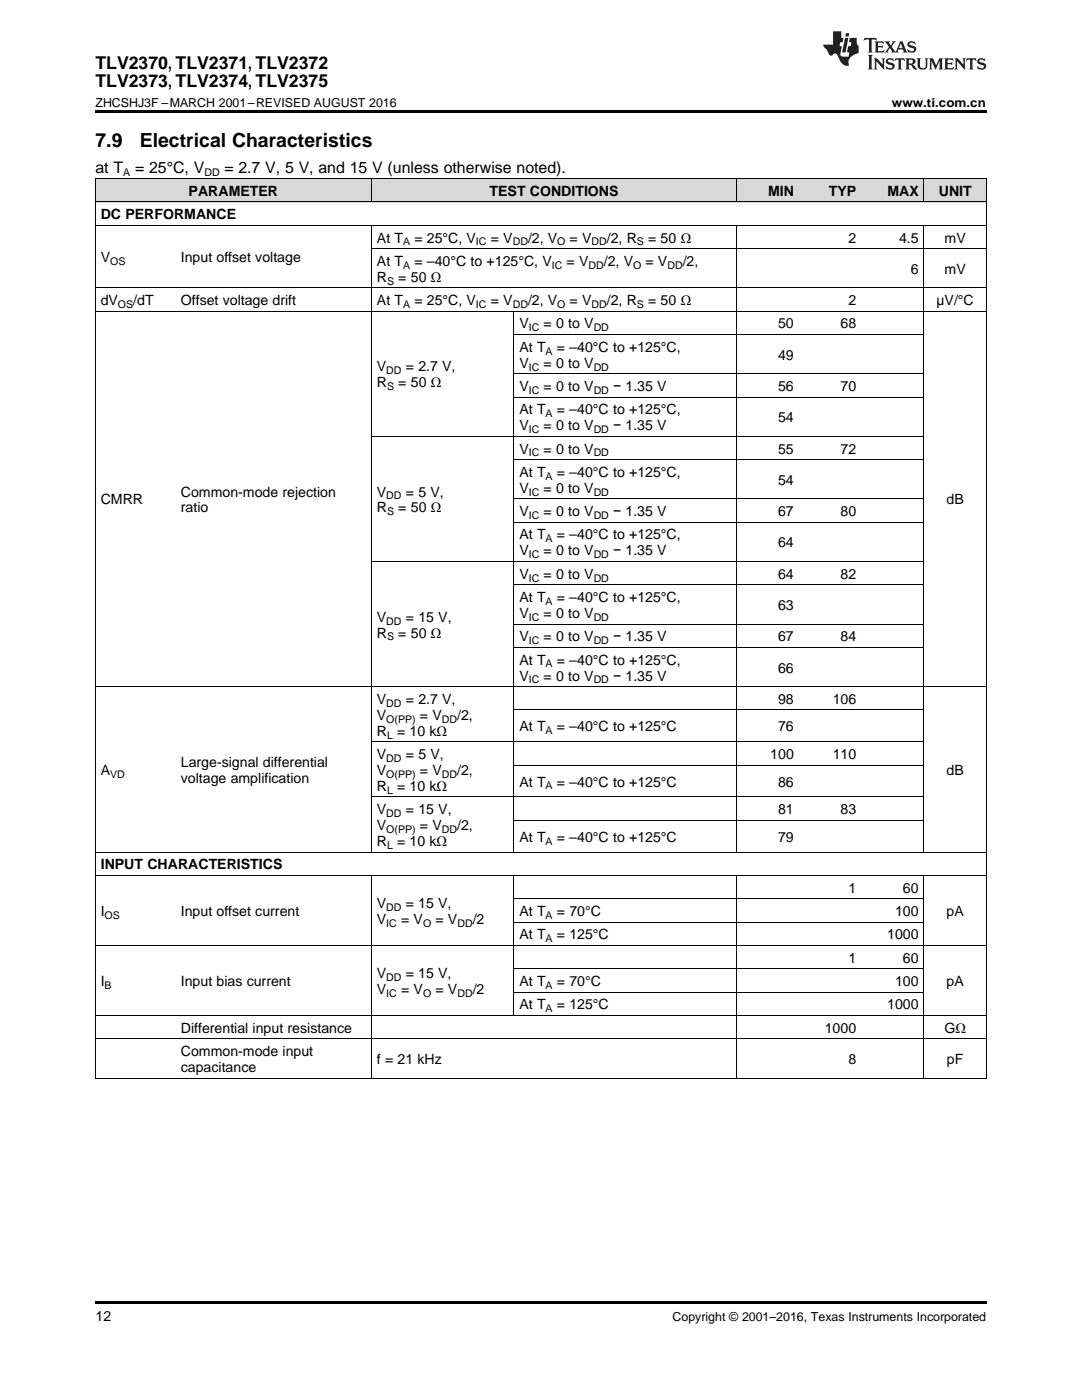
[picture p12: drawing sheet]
<svg xmlns="http://www.w3.org/2000/svg" width="216mm" height="279mm" viewBox="0 0 216 279" stroke-linecap="round" stroke-linejoin="round" font-family="sans-serif">
<g fill="#d8d8d8">
<path d="M19 35.7h16v4.7h-16z"/>
<path d="M35 35.7h39.2v4.7h-39.2z"/>
<path d="M74.2 35.7h28.4v4.7h-28.4z"/>
<path d="M102.6 35.7h44.4v4.7h-44.4z"/>
<path d="M147 35.7h12.5v4.7h-12.5z"/>
<path d="M159.5 35.7h12.4v4.7h-12.4z"/>
<path d="M171.9 35.7h12.5v4.7h-12.5z"/>
<path d="M184.4 35.7h12.4v4.7h-12.4z"/>
</g>
<path d="M19 22h177.8v.5h-177.8zM19 259.7h177.8v.5h-177.8z" fill="#000"/>
<g fill="none" stroke="#000" stroke-width=".2">
<path d="M19 35.6l177.8 .1v179.5M19.1 35.7v179.5M74.1 35.7v4.7M147 35.7v4.7M184.3 35.7v4.7M19 57.4h177.8M19 45h177.8M19 40.3h177.8M74.1 45v125.1M74.2 49.6h122.6M147 45v125.1M184.3 45v125.1"/>
<path d="M19 62.1h177.8M102.5 62.1v108M102.6 79.3h81.8M102.6 74.6h81.8M102.6 66.8h81.8M74.2 87.1h110.2M102.6 99.6h81.8M102.6 91.7h81.8M74.2 112.1h110.2M102.6 116.7h81.8M102.6 104.2h81.8M19 137h177.8"/>
<path d="M102.6 129.2h81.8M102.6 124.5h81.8M74.2 159h110.2M74.2 148h110.2M102.6 152.7h81.8M102.6 141.7h81.8M19 174.7h177.8M19 170.1h177.8M74.1 174.7v40.5M102.5 174.7v28M102.6 179.4h81.8M102.6 163.7h81.8"/>
<path d="M147 174.7v40.5M184.3 174.7v40.5M19 188.7h177.8M102.6 198h81.8M102.6 193.3h81.8M102.6 184h81.8M19 215.1h177.8M19 207.3h177.8M19 202.7h177.8"/>
</g>
<g fill="#231f20">
<path d="M172.5 7.6l-.1 .5 .4-.2h.6v.1v2.1l-.2 .4h.9l-.2-.4v-2.1l.1-.1h.5l.5 .2-.2-.5zM174.5 8.3l.2 .3v1.5l-.2 .4h1.8l.2-.6a1.04 1.04 0 0 1-1.3 .2v-.7h.6l.3 .2v-.6l-.3 .2h-.6v-.6l.8-.1 .4 .3-.2-.5zM176.5 8.3l.9 1.1-.9 1.1h.8l-.2-.2 .4-.7 .5 .7-.2 .2h1.5l-.2-.2 .2-.4h.9l.1 .4-.2 .2h1l-.3-.3-.7-1.9h-.5l-.9 2-.8-1 .9-1h-.8l.1 .3-.4 .5-.3-.6 .1-.2zM179.7 8.6l.4 1h-.7zM181.3 8.4a.63 .63 0 0 0-.2 .7 .63 .63 0 0 0 .6 .4l.6 .2 .1 .2a.75 .75 0 0 1-.7 .4 .75 .75 0 0 1-.6-.5l.1 .7 .1-.1a1.11 1.11 0 0 0 1.5-.6 1.13 1.13 0 0 0-1.2-.8l-.1-.4a1.04 1.04 0 0 1 1.2 .2l-.2-.5-.2 .1-.4-.2zM173.2 10.9l.2 .4v2.2l-.2 .4h1l-.3-.4v-2.2l.3-.4zM174.3 11.6l.3 .4v1.5l-.3 .4h.8l-.2-.4v-1.3l1.5 1.7v-1.9l.2-.4h-.7l.2 .4v.9l-1.1-1.3zM177 11.8a.62 .62 0 0 0-.2 .7 .62 .62 0 0 0 .6 .4l.6 .1 .1 .3a.76 .76 0 0 1-.7 .3 .76 .76 0 0 1-.7-.4l.2 .7 .1-.1a1.11 1.11 0 0 0 1.5-.6 1.13 1.13 0 0 0-1.2-.8l-.1-.4a1.04 1.04 0 0 1 1.2 .2l-.2-.6-.2 .1-.5-.1zM178.7 11.6l-.2 .6a.61 .61 0 0 1 .8-.3v1.6l-.2 .4h.9l-.2-.4v-1.6a.63 .63 0 0 1 .7 .3l-.1-.6zM180.6 11.6l.3 .4v1.5l-.3 .4h1l-.2-.2-.1-.8 .6 .2a.76 .76 0 0 0 1.2 .7l-1-1a.58 .58 0 0 0 .6-.5 .58 .58 0 0 0-.5-.6zM181.4 11.9h.1a.45 .45 0 0 1 .5 .1 .45 .45 0 0 1 .1 .5l-.8 .2zM182.9 11.6l.2 .2a2.17 2.17 0 0 0 .3 1.9 .99 .99 0 0 0 1.6-.6v-1.1l.2-.4h-.7l.2 .2a1.92 1.92 0 0 1-.2 1.8 .6 .6 0 0 1-.9-.5v-1.1l.2-.4zM185.4 11.6l.2 .4v1.5l-.2 .4h.7l-.2-.4v-1.4l.8 1.8 .8-1.8v1.4l-.2 .4h.9l-.2-.4v-1.5l.2-.4h-.8l-.6 1.5-.6-1.5zM188.4 11.6l.2 .4v1.5l-.2 .4h1.8l.1-.6a1.04 1.04 0 0 1-1.2 .1v-.6h.5l.4 .2v-.6l-.4 .2h-.5v-.7h.8l.3 .3-.1-.6zM190.5 11.6l.2 .4v1.5l-.2 .4h.7l-.2-.4v-1.3l1.5 1.7v-1.9l.2-.4h-.7l.2 .4v.9l-1.1-1.3zM192.9 11.6l-.1 .6a.61 .61 0 0 1 .7-.3l.1 1.6-.3 .4h1l-.3-.4 .1-1.6a.63 .63 0 0 1 .7 .3l-.1-.6zM195.2 11.8a.62 .62 0 0 0-.2 .7 .62 .62 0 0 0 .6 .4l.6 .1 .1 .3a.76 .76 0 0 1-.7 .3 .76 .76 0 0 1-.6-.4l.1 .7 .1-.1a1.11 1.11 0 0 0 1.6-.6 1.13 1.13 0 0 0-1.3-.8l-.1-.4a1.04 1.04 0 0 1 1.2 .2l-.1-.6-.2 .1-.5-.1z"/>
<path d="M166.2 6.3v2.6h-1.9v.4l.8 .9a.91 .91 0 0 0 1 .8 .56 .56 0 0 1 .5-.3 .56 .56 0 0 1 .5 .3l.4 .8a1.53 1.53 0 0 0 1.9 1.2 1.54 1.54 0 0 1 1-2.1l.9-.3v-1.4a1.52 1.52 0 0 1-.4-1.6h-1.3l-.2 .8h.5l-.2 .8h-.5l-.1 1v.2l.4 .1-.2 .8a1.93 1.93 0 0 1-1.6-.3l.3-1.8h-.5l.2-.8h.4l.2-.8h-.4v-1.3zM168.6 7.6l-.6 2.9h.7l.6-2.9zM168.8 6.6l-.1 .7h.6l.2-.7z"/>
</g>
<g font-size="3.9">
<text x="19" y="29.3">7.9</text>
<text x="27.9" y="29.3">Electrical Characteristics</text>
</g>
<g font-size="3.5">
<text x="19" y="13.8">TLV2370, TLV2371, TLV2372</text>
<text x="19" y="17.3">TLV2373, TLV2374, TLV2375</text>
</g>
<g font-size="3.2">
<text x="19" y="34.4">at T</text>
<text x="27" y="34.4">= 25°C, V</text>
<text x="44.8" y="34.4">= 2.7 V, 5 V, and 15 V (unless otherwise noted).</text>
</g>
<g font-size="2.8">
<text x="37.6" y="39.1">PARAMETER</text>
<text x="97.7" y="39.1">TEST CONDITIONS</text>
<text x="153.2" y="39.1">MIN</text>
<text x="165.4" y="39.1">TYP</text>
<text x="177.1" y="39.1">MAX</text>
<text x="187.3" y="39.1">UNIT</text>
<text x="20.1" y="43.7">DC PERFORMANCE</text>
<text x="20.1" y="52.3">V</text>
<text x="36.1" y="52.3">Input offset voltage</text>
<text x="75.2" y="48.4">At T</text>
<text x="75.2" y="53.1">At T</text>
<text x="82.7" y="48.4">= 25°C, V</text>
<text x="82.7" y="53.1">= –40°C to +125°C, V</text>
<text x="97.9" y="48.4">= V</text>
<text x="105.4" y="48.4">/2, V</text>
<text x="113.1" y="53.1">= V</text>
<text x="113.7" y="48.4">= V</text>
<text x="120.5" y="53.1">/2, V</text>
<text x="121.1" y="48.4">/2, R</text>
<text x="128.8" y="53.1">= V</text>
<text x="129.3" y="48.4">= 50 Ω</text>
<text x="136.2" y="53.1">/2,</text>
<text x="169.3" y="48.4">2</text>
<text x="179.4" y="48.4">4.5</text>
<text x="188.5" y="48.4">mV</text>
<text x="75.2" y="56.2">R</text>
<text x="79.5" y="56.2">= 50 Ω</text>
<text x="181.8" y="54.6">6</text>
<text x="188.5" y="54.6">mV</text>
<text x="20.1" y="60.9">dV</text>
<text x="26.6" y="60.9">/dT</text>
<text x="36.1" y="60.9">Offset voltage drift</text>
<text x="75.2" y="60.9">At T</text>
<text x="82.7" y="60.9">= 25°C, V</text>
<text x="97.9" y="60.9">= V</text>
<text x="103.6" y="65.5">V</text>
<text x="105.4" y="60.9">/2, V</text>
<text x="108.5" y="65.5">= 0 to V</text>
<text x="113.7" y="60.9">= V</text>
<text x="121.1" y="60.9">/2, R</text>
<text x="129.3" y="60.9">= 50 Ω</text>
<text x="155.3" y="65.5">50</text>
<text x="167.7" y="65.5">68</text>
<text x="169.3" y="60.9">2</text>
<text x="186.9" y="60.9">µV/°C</text>
<text x="103.6" y="70.2">At T</text>
<text x="111.1" y="70.2">= –40°C to +125°C,</text>
<text x="155.3" y="71.8">49</text>
<text x="75.2" y="74.1">V</text>
<text x="75.2" y="77.3">R</text>
<text x="79.5" y="77.3">= 50 Ω</text>
<text x="81" y="74.1">= 2.7 V,</text>
<text x="103.6" y="73.4">V</text>
<text x="108.5" y="73.4">= 0 to V</text>
<text x="103.6" y="78">V</text>
<text x="103.6" y="82.7">At T</text>
<text x="108.5" y="78">= 0 to V</text>
<text x="111.1" y="82.7">= –40°C to +125°C,</text>
<text x="122.3" y="78">− 1.35 V</text>
<text x="155.3" y="78">56</text>
<text x="167.7" y="78">70</text>
<text x="103.6" y="85.9">V</text>
<text x="108.5" y="85.9">= 0 to V</text>
<text x="122.3" y="85.9">− 1.35 V</text>
<text x="155.3" y="84.3">54</text>
<text x="103.6" y="90.5">V</text>
<text x="103.6" y="95.2">At T</text>
<text x="108.5" y="90.5">= 0 to V</text>
<text x="111.1" y="95.2">= –40°C to +125°C,</text>
<text x="155.3" y="90.5">55</text>
<text x="167.7" y="90.5">72</text>
<text x="20.1" y="100.7">CMRR</text>
<text x="36.1" y="99.1">Common-mode rejection</text>
<text x="75.2" y="99.1">V</text>
<text x="81" y="99.1">= 5 V,</text>
<text x="103.6" y="98.4">V</text>
<text x="108.5" y="98.4">= 0 to V</text>
<text x="155.3" y="96.8">54</text>
<text x="188.9" y="100.7">dB</text>
<text x="36.1" y="102.3">ratio</text>
<text x="75.2" y="102.3">R</text>
<text x="79.5" y="102.3">= 50 Ω</text>
<text x="103.6" y="103">V</text>
<text x="103.6" y="107.7">At T</text>
<text x="108.5" y="103">= 0 to V</text>
<text x="111.1" y="107.7">= –40°C to +125°C,</text>
<text x="122.3" y="103">− 1.35 V</text>
<text x="155.3" y="103">67</text>
<text x="167.7" y="103">80</text>
<text x="103.6" y="110.8">V</text>
<text x="108.5" y="110.8">= 0 to V</text>
<text x="122.3" y="110.8">− 1.35 V</text>
<text x="155.3" y="109.3">64</text>
<text x="103.6" y="115.5">V</text>
<text x="108.5" y="115.5">= 0 to V</text>
<text x="155.3" y="115.5">64</text>
<text x="167.7" y="115.5">82</text>
<text x="75.2" y="124.1">V</text>
<text x="81" y="124.1">= 15 V,</text>
<text x="103.6" y="120.2">At T</text>
<text x="103.6" y="123.3">V</text>
<text x="108.5" y="123.3">= 0 to V</text>
<text x="111.1" y="120.2">= –40°C to +125°C,</text>
<text x="155.3" y="121.7">63</text>
<text x="75.2" y="127.2">R</text>
<text x="79.5" y="127.2">= 50 Ω</text>
<text x="103.6" y="128">V</text>
<text x="108.5" y="128">= 0 to V</text>
<text x="122.3" y="128">− 1.35 V</text>
<text x="155.3" y="128">67</text>
<text x="167.7" y="128">84</text>
<text x="103.6" y="132.6">At T</text>
<text x="103.6" y="135.8">V</text>
<text x="108.5" y="135.8">= 0 to V</text>
<text x="111.1" y="132.6">= –40°C to +125°C,</text>
<text x="122.3" y="135.8">− 1.35 V</text>
<text x="155.3" y="134.2">66</text>
<text x="75.2" y="140.5">V</text>
<text x="75.2" y="143.7">V</text>
<text x="81" y="140.5">= 2.7 V,</text>
<text x="83.8" y="143.7">= V</text>
<text x="91.2" y="143.7">/2,</text>
<text x="155.3" y="140.5">98</text>
<text x="166.2" y="140.5">106</text>
<text x="75.2" y="146.8">R</text>
<text x="79.2" y="146.8">= 10 kΩ</text>
<text x="103.6" y="146">At T</text>
<text x="111.1" y="146">= –40°C to +125°C</text>
<text x="155.3" y="146">76</text>
<text x="20.1" y="154.7">A</text>
<text x="36.1" y="153.1">Large-signal differential</text>
<text x="75.2" y="151.5">V</text>
<text x="75.2" y="154.7">V</text>
<text x="81" y="151.5">= 5 V,</text>
<text x="83.8" y="154.7">= V</text>
<text x="91.2" y="154.7">/2,</text>
<text x="153.7" y="151.5">100</text>
<text x="166.2" y="151.5">110</text>
<text x="188.9" y="154.7">dB</text>
<text x="36.1" y="156.2">voltage amplification</text>
<text x="75.2" y="157.8">R</text>
<text x="79.2" y="157.8">= 10 kΩ</text>
<text x="103.6" y="157">At T</text>
<text x="111.1" y="157">= –40°C to +125°C</text>
<text x="155.3" y="157">86</text>
<text x="75.2" y="162.5">V</text>
<text x="75.2" y="165.7">V</text>
<text x="81" y="162.5">= 15 V,</text>
<text x="83.8" y="165.7">= V</text>
<text x="91.2" y="165.7">/2,</text>
<text x="103.6" y="168">At T</text>
<text x="111.1" y="168">= –40°C to +125°C</text>
<text x="155.3" y="162.5">81</text>
<text x="155.3" y="168">79</text>
<text x="167.7" y="162.5">83</text>
<text x="20.1" y="173.5">INPUT CHARACTERISTICS</text>
<text x="75.2" y="168.8">R</text>
<text x="79.2" y="168.8">= 10 kΩ</text>
<text x="169.3" y="178.2">1</text>
<text x="180.2" y="178.2">60</text>
<text x="20.1" y="182.8">I</text>
<text x="36.1" y="182.8">Input offset current</text>
<text x="75.2" y="181.2">V</text>
<text x="75.2" y="184.4">V</text>
<text x="80" y="184.4">= V</text>
<text x="81" y="181.2">= 15 V,</text>
<text x="86.9" y="184.4">= V</text>
<text x="94.3" y="184.4">/2</text>
<text x="103.6" y="182.8">At T</text>
<text x="111.1" y="182.8">= 70°C</text>
<text x="178.6" y="182.8">100</text>
<text x="188.9" y="182.8">pA</text>
<text x="103.6" y="187.5">At T</text>
<text x="111.1" y="187.5">= 125°C</text>
<text x="177" y="187.5">1000</text>
<text x="20.1" y="196.8">I</text>
<text x="36.1" y="196.8">Input bias current</text>
<text x="75.2" y="195.2">V</text>
<text x="81" y="195.2">= 15 V,</text>
<text x="103.6" y="196.8">At T</text>
<text x="111.1" y="196.8">= 70°C</text>
<text x="169.3" y="192.1">1</text>
<text x="178.6" y="196.8">100</text>
<text x="180.2" y="192.1">60</text>
<text x="188.9" y="196.8">pA</text>
<text x="75.2" y="198.4">V</text>
<text x="80" y="198.4">= V</text>
<text x="86.9" y="198.4">= V</text>
<text x="94.3" y="198.4">/2</text>
<text x="103.6" y="201.4">At T</text>
<text x="111.1" y="201.4">= 125°C</text>
<text x="177" y="201.4">1000</text>
<text x="36.1" y="206.1">Differential input resistance</text>
<text x="164.6" y="206.1">1000</text>
<text x="188.5" y="206.1">GΩ</text>
<text x="36.1" y="210.7">Common-mode input</text>
<text x="36.1" y="213.9">capacitance</text>
<text x="75.2" y="212.3">f = 21 kHz</text>
<text x="169.3" y="212.3">8</text>
<text x="188.9" y="212.3">pF</text>
<text x="19" y="263.6">12</text>
</g>
<g font-size="2.5">
<text x="19" y="21.4">ZHCSHJ3F –MARCH 2001–REVISED AUGUST 2016</text>
<text x="178" y="21.4">www.ti.com.cn</text>
<text x="134.2" y="263.6">Copyright © 2001–2016, Texas Instruments Incorporated</text>
</g>
<g font-size="2.1">
<text x="24.6" y="35.1">A</text>
<text x="40.8" y="35.1">DD</text>
<text x="22" y="52.9">OS</text>
<text x="80.4" y="49">A</text>
<text x="80.4" y="53.6">A</text>
<text x="95" y="49">IC</text>
<text x="102.3" y="49">DD</text>
<text x="110.1" y="53.6">IC</text>
<text x="111.2" y="49">O</text>
<text x="117.4" y="53.6">DD</text>
<text x="118" y="49">DD</text>
<text x="126.3" y="53.6">O</text>
<text x="127.1" y="49">S</text>
<text x="133.2" y="53.6">DD</text>
<text x="77.2" y="56.8">S</text>
<text x="23.5" y="61.5">OS</text>
<text x="80.4" y="61.5">A</text>
<text x="95" y="61.5">IC</text>
<text x="102.3" y="61.5">DD</text>
<text x="111.2" y="61.5">O</text>
<text x="118" y="61.5">DD</text>
<text x="127.1" y="61.5">S</text>
<text x="105.5" y="66.1">IC</text>
<text x="108.9" y="70.8">A</text>
<text x="118.5" y="66.1">DD</text>
<text x="77.1" y="74.7">DD</text>
<text x="77.2" y="77.9">S</text>
<text x="105.5" y="73.9">IC</text>
<text x="118.5" y="73.9">DD</text>
<text x="105.5" y="78.6">IC</text>
<text x="108.9" y="83.3">A</text>
<text x="118.5" y="78.6">DD</text>
<text x="105.5" y="86.4">IC</text>
<text x="118.5" y="86.4">DD</text>
<text x="105.5" y="91.1">IC</text>
<text x="108.9" y="95.7">A</text>
<text x="118.5" y="91.1">DD</text>
<text x="77.1" y="99.7">DD</text>
<text x="105.5" y="98.9">IC</text>
<text x="118.5" y="98.9">DD</text>
<text x="77.2" y="102.8">S</text>
<text x="105.5" y="103.6">IC</text>
<text x="118.5" y="103.6">DD</text>
<text x="105.5" y="111.4">IC</text>
<text x="108.9" y="108.2">A</text>
<text x="118.5" y="111.4">DD</text>
<text x="105.5" y="116.1">IC</text>
<text x="118.5" y="116.1">DD</text>
<text x="77.1" y="124.6">DD</text>
<text x="105.5" y="123.9">IC</text>
<text x="108.9" y="120.7">A</text>
<text x="118.5" y="123.9">DD</text>
<text x="77.2" y="127.8">S</text>
<text x="105.5" y="128.6">IC</text>
<text x="118.5" y="128.6">DD</text>
<text x="105.5" y="136.4">IC</text>
<text x="108.9" y="133.2">A</text>
<text x="118.5" y="136.4">DD</text>
<text x="77.1" y="141">DD</text>
<text x="77.1" y="144.2">O(PP)</text>
<text x="77.2" y="147.4">L</text>
<text x="88.2" y="144.2">DD</text>
<text x="108.9" y="146.5">A</text>
<text x="22" y="155.2">VD</text>
<text x="77.1" y="152">DD</text>
<text x="77.1" y="155.2">O(PP)</text>
<text x="88.2" y="155.2">DD</text>
<text x="77.2" y="158.4">L</text>
<text x="108.9" y="157.6">A</text>
<text x="77.1" y="163.1">DD</text>
<text x="77.1" y="166.2">O(PP)</text>
<text x="88.2" y="166.2">DD</text>
<text x="77.2" y="169.4">L</text>
<text x="108.9" y="168.6">A</text>
<text x="20.9" y="183.4">OS</text>
<text x="77.1" y="181.8">DD</text>
<text x="77.1" y="185">IC</text>
<text x="84.4" y="185">O</text>
<text x="91.3" y="185">DD</text>
<text x="108.9" y="183.4">A</text>
<text x="108.9" y="188">A</text>
<text x="20.9" y="197.3">B</text>
<text x="77.1" y="195.8">DD</text>
<text x="108.9" y="197.3">A</text>
<text x="77.1" y="198.9">IC</text>
<text x="84.4" y="198.9">O</text>
<text x="91.3" y="198.9">DD</text>
<text x="108.9" y="202">A</text>
</g>
</svg>
